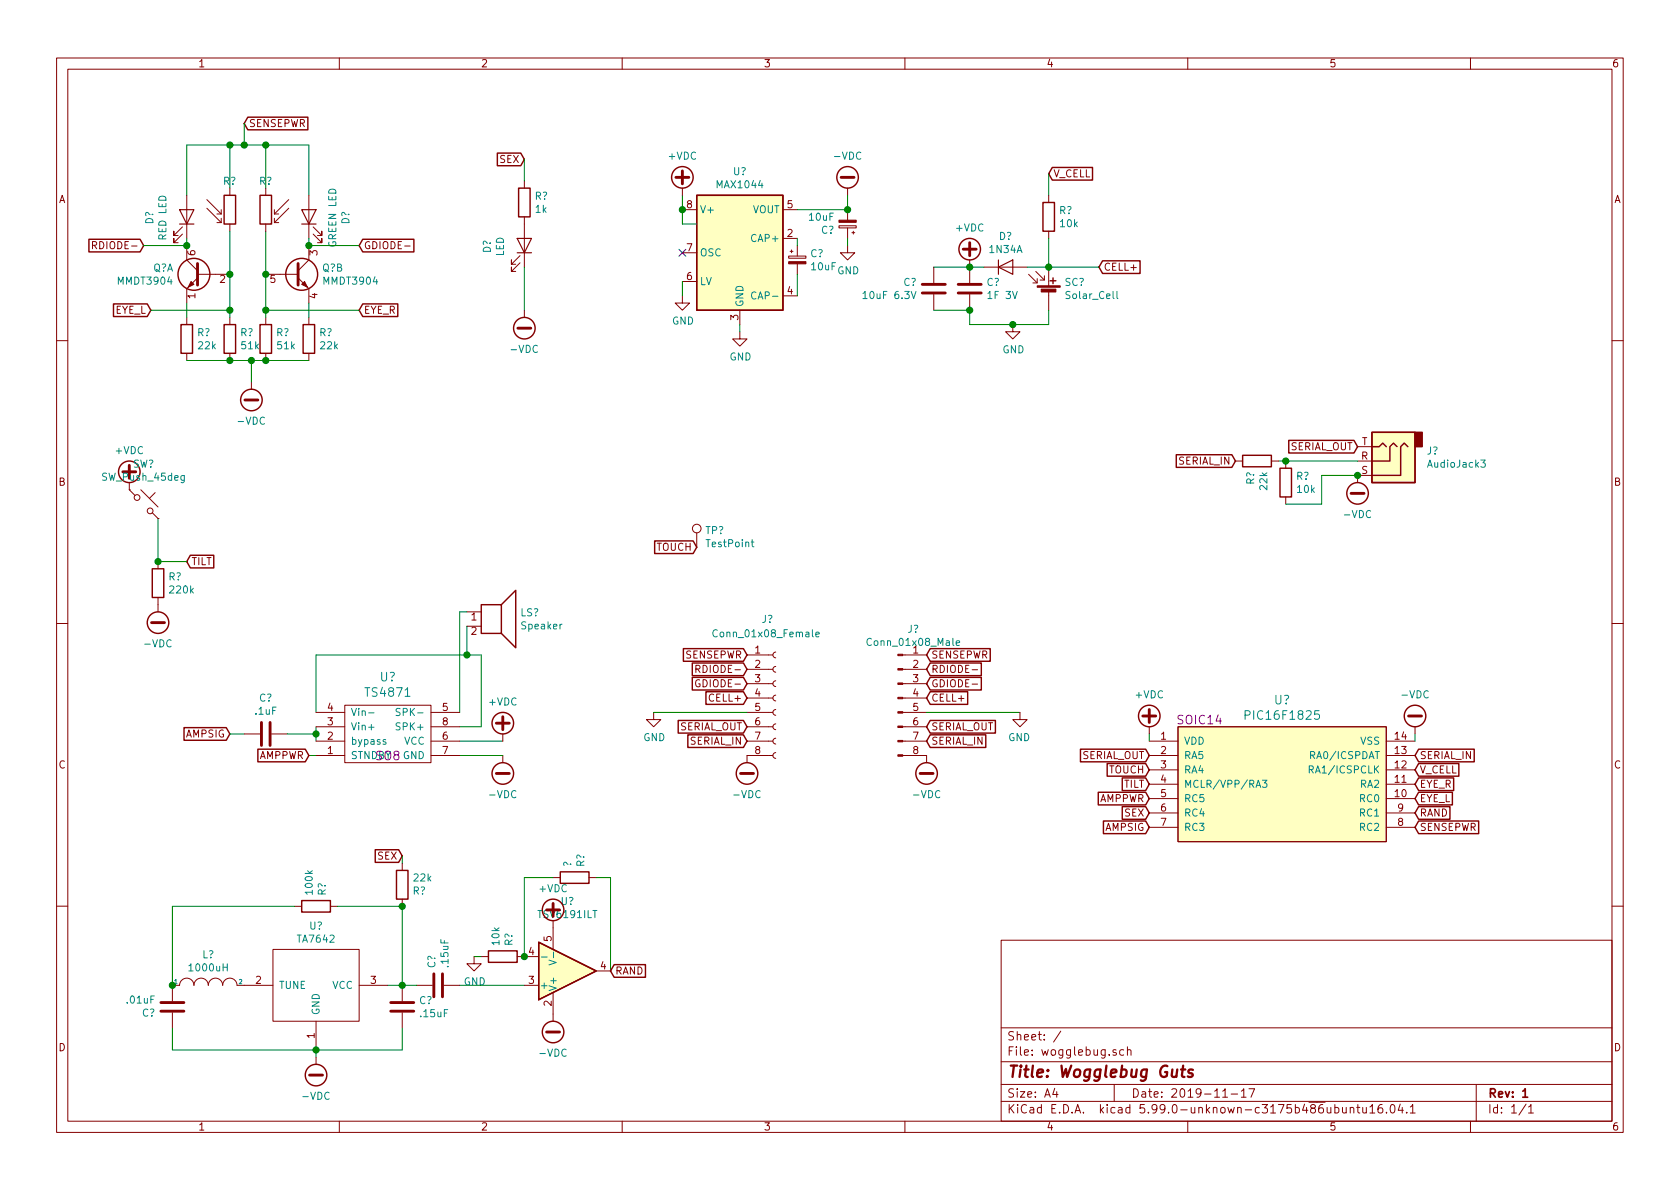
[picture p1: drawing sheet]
<svg xmlns="http://www.w3.org/2000/svg" width="297mm" height="210mm" viewBox="0 0 297 210" stroke-linecap="round" stroke-linejoin="round" font-family="sans-serif">
<g fill="none" stroke="#840000" stroke-width=".18">
<path d="M10 10.3h277v189.9h-277zM12 12.2h273v186.1h-273zM60 10.3v1.9M110 10.3v1.9M160 10.3v1.9M210 10.3v1.9M260 10.3v1.9M33 34.5v7.7M36.6 36.8l2.5 2.6M36.6 35.3l2.5 2.5M38.4 39.4h.7M38.4 37.8h.7"/>
<path d="M39.1 37.1v.7M39.1 38.6v.8M40.6 33.3v1.2M40.6 39.6v1.3M47 33.3v1.2M47 39.6v1.3M48.5 39.4h.8M48.5 37.8h.8M48.5 37.1v.7M48.5 38.6v.8M51.1 36.8l-2.6 2.6M51.1 35.3l-2.6 2.5"/>
<path d="M54.6 34.5v7.7M92.7 32v1.3M92.7 38.3v8.9M120.6 37.1h2.6M120.6 33.3v1.2M138.4 37.1h2.6M148.3 39.9h3.1v.4h-3.1zM149.9 33.3v1.2M149.9 37.1v1.8M185.4 34.5v1.3M16.4 43.4l.6-.1 .1-.2-.1-.3-.2-.1h-.4v1.3M16.7 43.4l.4 .6"/>
<path d="M32.3 41.4l-1.6 1.5v-.7v.7h.8M32.3 40.1l-1.6 1.6v-.8v.8h.8M33 43.4v2.6l1.9 1.9M33 56.1v1.3M34.9 49.1l-1.9 1.9v2.6M34.9 48.5h5.7M40.6 56.1v1.3M47 48.5h5.7M47 56.1v1.3M52.7 49.1l1.9 1.9v2.6M54.6 43.4v2.6l-1.9 1.9M54.6 56.1v1.3"/>
<path d="M55.4 41.4l1.5 1.5v-.7v.7h-.8M55.4 40.1l1.5 1.6v-.8v.8h-.8M71.6 43.5h.9M91.9 46.5l-1.5 1.5v-.8v.8h.8M91.9 45.2l-1.5 1.5v-.7v.7h.8M92.7 54.9v1.2M120.6 52.3v1.3h1.3l-1.3 1.3-1.2-1.3h1.2M120.6 49.8h2.6M120.6 44.7h2.6M130.8 58.7v1.2h1.3l-1.3 1.3-1.3-1.3h1.3M130.8 54.9v2.5M138.4 42.2h2.6"/>
<path d="M138.4 52.3h2.6M139.4 45.3h3.1v.4h-3.1zM139.7 44.4h.5M140 44.2v.5M141 43.4v1.9M141 46.7v1.8M149.9 43.4v1.3h1.2l-1.2 1.3-1.3-1.3h1.3M149.9 40.3v1.9M150.6 41.1h.5M150.9 40.9v.5M165.1 47.2v2.8M165.1 52.1v2.8"/>
<path d="M171.4 46v4M171.4 52.1v2.8M174 47.2h7.6M179.1 57.4v1.3h1.2l-1.2 1.2-1.3-1.2h1.3M181.9 48.5l1.5 1.5M183.1 48l1.6 1.5M183.4 49.3v.7h-.8M184.7 48.8v.7h-.8M185.4 40.9v1.3M185.4 47.2v3.3M185.4 51.6v3.3M10 60.2h2"/>
<path d="M33 62.5v1.2M40.6 62.5v1.2M44.4 67.6v1.2M47 62.5v1.2M54.6 62.5v1.2M240 79h2.6M285 60.2h2M22.9 86.6l1 1M22.9 86.6h.1M22.9 85.3v1.3M24.9 86.6l3 3.1M26.9 90.7l1 1"/>
<path d="M27.4 87.1l-1 1M27.9 91.7h.1M27.9 99.3v1.3M123.2 94.2v2.6M218.4 81.5h1.3M224.8 81.5h1.3M227.3 81.5v1.3M227.3 87.9v1.2M240 81.5h2.6M242.6 84.1h-2.6v1.2M10 110.3h2M27.9 105.7v2.5"/>
<path d="M82.5 108.2h2.6M82.5 110.7h2.6M123 118.3h.6l.2-.2-.1-.3-.2-.2h-.5v1.3M123.3 118.3l.5 .6M132.1 118.4h4.6M132.1 115.8h4.6M137.2 117.9l-.3 .1-.2 .3 .1 .4 .4 .2M137.2 115.3l-.3 .1-.2 .3 .1 .4 .4 .2M159.6 118.4h4.2M159.6 115.8h4.2M171.9 118.4h.9M285 110.3h2"/>
<path d="M43.2 129.8h2.8M48 129.8h2.8M55.9 131.1h5.1M55.9 133.6h5.1M55.9 128.5h5.1M55.9 126h5.1M61 124.7h15.2v10.2h-15.2zM76.2 131.1h5.1M76.2 133.6h5.1M76.2 128.5h5.1M76.2 126h5.1M88.9 129.8v1.3"/>
<path d="M88.9 133.6v1.3M115.6 126v1.2h1.2l-1.2 1.3-1.3-1.3h1.3M123.7 120.3a.59 .59 0 0 0-.7 .5 .59 .59 0 0 0 .7 .6l.1-.5h-.3M132.1 131.1h4.6M132.1 128.5h4.6M132.1 126h4.6M132.1 123.4h4.6M132.1 120.9h4.6M136.7 133.6h-4.6v1.3M137.2 133.1l-.3 .1-.2 .3 .1 .4 .4 .2M137.2 130.6l-.3 .1-.2 .3 .1 .4 .4 .2M137.2 128l-.3 .1-.2 .3 .1 .4 .4 .2"/>
<path d="M137.2 125.5l-.3 .1-.2 .3 .1 .4 .4 .2M137.2 122.9l-.3 .1-.2 .4 .1 .3 .4 .2M137.2 120.4l-.3 .1-.2 .3 .1 .4 .4 .2M159.6 131.1h4.2M159.6 133.6h4.2v1.3M159.6 128.5h4.2M159.6 126h4.2M159.6 123.4h4.2M159.6 120.9h4.2M171.9 121h.9M180.3 126v1.2h-1.2l1.2 1.3 1.3-1.3h-1.3M203.2 131.1h5.1"/>
<path d="M203.2 133.6h5.1M203.2 136.1h5.1M203.2 138.7h5.1M203.2 128.5v1.3M208.3 128.5h36.8v20.3h-36.8zM245.1 131.1h5.1M245.1 133.6h5.1M245.1 136.1h5.1M245.1 138.7h5.1M250.2 128.5v1.3M71.1 152.6v1.3M71.1 159v1.3"/>
<path d="M97.8 155.2h1.3M104.1 155.2h1.3M203.2 141.2h5.1M203.2 143.8h5.1M203.2 146.3h5.1M245.1 141.2h5.1M245.1 143.8h5.1M245.1 146.3h5.1M10 160.2h2M30.5 179.1v2.8M48.3 167.9h15.2v12.7h-15.2zM48.3 174.2h-6.4a1.27 1.27 0 0 0-1.3-1.2 1.27 1.27 0 0 0-1.2 1.2 1.27 1.27 0 0 0-1.3-1.2 1.27 1.27 0 0 0-1.3 1.2 1.27 1.27 0 0 0-1.2-1.2 1.27 1.27 0 0 0-1.3 1.2 1.27 1.27 0 0 0-1.3-1.2 1.27 1.27 0 0 0-1.3 1.2h-1.2v2.8"/>
<path d="M52.1 160.3h1.2M58.4 160.3h1.3M63.5 174.2h5.1M71.1 174.2v2.8M71.1 179.1v2.8M73.7 174.2h2.8M78.5 174.2h2.8M83.8 169.2v1.2h1.3l-1.3 1.3-1.3-1.3h1.3M85.1 169.2h1.3M91.4 169.2h3.8M92.7 174.2h2.5M97.8 162.8v5.1"/>
<path d="M97.8 175.5v5.1M105.4 171.7h2.5M177 166.3h108v32h-108zM285 160.2h2M55.9 180.6v5.1M55.9 186.9v1.3M60 198.3v1.9M110 198.3v1.9M160 198.3v1.9M177 194.8h108M177 191.8h108M177 187.8h108"/>
<path d="M177 181.8h108M186.5 192.5l-.4 1h1M186.8 193v1M187.6 182.3l-1.3 2M197 191.8v3M197.3 185.7l-.3-.1-.2 .2v.2l.5 .2v.3h-.5M198.7 185.7l-.4-.1-.3 .3v.6l.3 .1 .4-.1M199.3 185.7l.2-.1 .4 .1 .1 .9M199.3 185.1v1.5M210 198.3v1.9M216.2 194h.8M217.7 193.5h1.1"/>
<path d="M219.5 193l.4-.5v1.5M219.5 194h.8M220.8 192.5h1l-.6 1.5M236 195.9l.4-.1 .3 .3v.6l-.3 .1-.4-.1M237.4 195.8v.8a.39 .39 0 0 0 .6 .1M238 195.8v1M238.7 196l.1-.1a.37 .37 0 0 1 .6 .1v.8M238.7 195.8v1M239.9 195.8h.5M240.1 195.3v1.3l.3 .2M240.9 195.8l.1 .9 .4 .1 .2-.1M241.6 195.8v1"/>
<path d="M242.2 195.8l.4-.5v1.5M242.2 196.8h.9M244.4 195.3a.62 .62 0 0 0-.8 .7l.1 .7 .2 .1 .5-.1 .1-.5-.1-.2-.5-.1-.3 .3M245.1 196.7v.1M245.9 195.5l.4-.2a.94 .94 0 0 1 0 1.5 .82 .82 0 0 1-.4-1.3zM247.6 195.2l-.4 1.1h.9M247.9 195.8v1M248.7 196.7v.1M249.4 195.8l.4-.5v1.5M249.4 196.8h.8M260 198.3v1.9M261 191.8v6.5"/>
<path d="M269.8 195.2l-1.2 2M270.3 195.8l.4-.5v1.5M270.3 196.8h.8"/>
<circle cx="24.2" cy="88" r=".51"/>
<circle cx="26.5" cy="90.3" r=".51"/>
<circle cx="123.2" cy="93.5" r=".76"/>
</g>
<path d="M269.2 193l.5-.5v1.5M269.2 194h.9" fill="none" stroke="#840000" stroke-width=".3"/>
<path d="M208.8 189.1h.8M209.2 188.4l-.2 1.8v.1l.4 .1M210.9 189.2a.51 .51 0 0 0-.8 .3l.3 .3 .4 .1 .1 .3-.3 .2-.6-.1" fill="none" stroke="#840000" stroke-width=".41"/>
<g fill="#840000" stroke="#840000" stroke-width=".18">
<path d="M183.4 50.5h4.1v.3h-4.1z"/>
<path d="M184.1 51.1h2.6v.5h-2.6z"/>
<path d="M33.8 49.8l.5 .5-1 .5z"/>
<path d="M53.8 49.8l.6 1-1.1-.5z"/>
<path d="M139.4 46.3h3.1v.4h-3.1z"/>
<path d="M148.3 38.9h3.1v.4h-3.1z"/>
<path d="M158.7 133.5h.9v.2h-.9z"/>
<path d="M158.7 130.9h.9v.3h-.9z"/>
<path d="M158.7 128.4h.9v.2h-.9z"/>
<path d="M158.7 125.9h.9v.2h-.9z"/>
<path d="M158.7 123.3h.9v.3h-.9z"/>
<path d="M158.7 120.8h.9v.2h-.9z"/>
<path d="M158.7 118.2h.9v.3h-.9z"/>
<path d="M158.7 115.7h.9v.2h-.9z"/>
</g>
<g fill="none" stroke="#840000" stroke-width=".25">
<path d="M39.6 34.5h2.1v5.1h-2.1zM43.8 20.7h10.6v2.3h-10.6l-.6-1.2zM46 34.5h2v5.1h-2zM87.9 27.1h4.2l.6 1.1-.6 1.1h-4.2zM91.7 33.3h2v5h-2zM123.2 34.5h15.2v20.4h-15.2zM184.4 35.8h2v5.1h-2zM186.1 29.6h7.1v2.2h-7.1l-.7-1.1zM15.7 42.3h9.1l.6 1.1-.6 1.1h-9.1zM20.1 53.7h5.9l.7 1.2-.7 1.1h-5.9zM32 57.4h2v5.1h-2zM39.6 57.4h2.1v5.1h-2.1z"/>
<path d="M46 57.4h2v5.1h-2zM53.6 57.4h2v5.1h-2zM64.1 53.7h6.2v2.3h-6.2l-.6-1.1zM64.1 42.3h9.1v2.2h-9.1l-.6-1.1zM185.7 49.7h1M186.2 49.1v1.1M194.9 46.1h6.7v2.3h-6.7l-.6-1.2zM227.9 77.9h11.5l.6 1.1-.6 1.1h-11.5zM242.6 76.4h7.6v8.9h-7.6zM242.6 79h1.2l.7-.6 .6 .6M247 79l-.6-.6-.7 .6v2.5h-3.1M248.9 79l-.6-.6-.7 .6v5.1h-5"/>
<path d="M33.7 98.2h4.1v2.2h-4.1l-.7-1.1zM115.7 95.7h6.9l.6 1.1-.6 1.1h-6.9zM208 80.4h9.8l.6 1.1-.6 1.1h-9.8zM219.7 80.5h5.1v2h-5.1zM226.3 82.8h2v5.1h-2zM26.9 100.6h2.1v5.1h-2.1zM85.1 106.9h3.5v5.1h-3.5zM88.6 106.9l2.6-2.5v10.1l-2.6-2.5M120.8 114.7h10.6l.7 1.1-.7 1.1h-10.6zM122.4 117.2h9l.7 1.2-.7 1.1h-9zM122.4 119.8h9l.7 1.1-.7 1.1h-9zM164.5 117.2h9v2.3h-9l-.7-1.1z"/>
<path d="M164.5 114.7h10.6v2.2h-10.6l-.7-1.1zM164.5 119.8h9v2.2h-9l-.7-1.1zM32.5 128.7h7.5l.6 1.1-.6 1.1h-7.5zM45.6 132.5h8.4l.6 1.1-.6 1.1h-8.4zM119.9 127.4h11.5l.7 1.1-.7 1.1h-11.5zM121.6 129.9h9.8l.7 1.2-.7 1.1h-9.8zM124.8 122.3h6.6l.7 1.1-.7 1.2h-6.6zM164.5 122.3h6.6v2.3h-6.6l-.7-1.2zM164.5 127.4h11.5v2.2h-11.5l-.7-1.1zM164.5 129.9h9.8v2.3h-9.8l-.7-1.1zM191 132.5h11.6l.6 1.1-.6 1.1h-11.6zM195.8 135h6.8l.6 1.1-.6 1.2h-6.8z"/>
<path d="M198.4 137.6h4.2l.6 1.1-.6 1.1h-4.2zM250.8 137.6h6.2v2.2h-6.2l-.6-1.1zM250.8 135h7.1v2.3h-7.1l-.6-1.2zM250.8 132.5h9.9v2.2h-9.9l-.6-1.1zM53.3 159.3h5.1v2h-5.1zM66.3 150.3h4.2l.6 1.1-.6 1.1h-4.2zM70.1 153.9h2v5.1h-2zM99.1 154.2h5v2h-5zM194.2 140.1h8.4l.6 1.1-.6 1.1h-8.4zM195.1 145.2h7.5l.6 1.1-.6 1.1h-7.5zM198.4 142.6h4.2l.6 1.2-.6 1.1h-4.2zM250.8 140.1h6v2.2h-6l-.6-1.1z"/>
<path d="M250.8 142.6h5.6v2.3h-5.6l-.6-1.1zM250.8 145.2h10.6v2.2h-10.6l-.6-1.1zM86.4 168.1h5v2.1h-5zM95.2 166.6l10.2 5.1-10.2 5.1zM108.6 170.6h5.5v2.2h-5.5l-.7-1.1z"/>
<circle cx="120.6" cy="31.4" r="1.9"/>
<circle cx="149.9" cy="31.4" r="1.9"/>
<circle cx="34.3" cy="48.5" r="2.82"/>
<circle cx="53.3" cy="48.5" r="2.82"/>
<circle cx="92.7" cy="58" r="1.9"/>
<circle cx="171.4" cy="44.1" r="1.9"/>
<circle cx="44.4" cy="70.7" r="1.9"/>
<circle cx="22.9" cy="83.4" r="1.9"/>
<circle cx="240" cy="87.2" r="1.9"/>
<circle cx="27.9" cy="110.1" r="1.9"/>
<circle cx="88.9" cy="136.8" r="1.9"/>
<circle cx="88.9" cy="127.9" r="1.9"/>
<circle cx="132.1" cy="136.8" r="1.9"/>
<circle cx="163.8" cy="136.8" r="1.9"/>
<circle cx="203.2" cy="126.6" r="1.9"/>
<circle cx="250.2" cy="126.6" r="1.9"/>
<circle cx="97.8" cy="160.9" r="1.9"/>
<circle cx="55.9" cy="190.1" r="1.9"/>
<circle cx="97.8" cy="182.5" r="1.9"/>
</g>
<g fill="none" stroke="#008484" stroke-width=".18">
<path d="M133.7 51.7a.6 .6 0 0 0-.9 .5 .6 .6 0 0 0 .6 .7l.3-.1M152.6 51.9l.4-.4v1.3M152.6 52.8h.7M161.1 51.5l.4 1.3 .5-1.3M197.5 51.5v1.1l.2 .2M32.6 84.1v1l-.3 .3-.3-.1M32.6 84.1h-.4l-.2 .2 .1 .6h.5M132.8 95.9h.5M133 95.4v1.1l.3 .2M261.8 81.4h.8l-.4 .4 .4 .2-.1 .6h-.5l-.2-.1M126.8 111.5a.6 .6 0 0 0-.8 .4 .6 .6 0 0 0 .6 .7l.2-.1M144.2 112.2l.7-.1-.1-.3h-.4l-.2 .2 .1 .6h.5"/>
<path d="M169.1 113.7l.6-.1-.1-.2-.4-.1-.1 .2v.6h.5M65.2 128.6h.9M65.2 126.1h.9M68.2 130.8h-.3l-.2 .2 .1 .1 .4 .2v.3h-.5M70.7 125.3h-.4l-.2 .1v.4l.6 .3v.2l-.2 .2h-.5M220.1 126.5l.8-.1 .1-.2v-.4l-.3-.1h-.6v1.5M222.1 139.2l.4-1.2 .4 1.2M223.2 138h.8l-.4 .4 .3 .2 .1 .4-.3 .2-.5-.1M231.5 136.1l.7-.1v-.4l-.2-.2h-.5v1.3M231.7 133.5h.6l.2-.2-.1-.3-.2-.1h-.5v1.3M231.8 136.1l.4 .6M95.7 169.2h1"/>
<path d="M97.1 169.8l1.2 .4-1.2 .4M97.9 168.4v1"/>
</g>
<path d="M31.7 37.1h2.6l-1.3 2.5zM31.7 39.6h2.6M53.3 37.1h2.6l-1.3 2.5zM53.3 39.6h2.6M91.4 42.2h2.6l-1.3 2.5zM91.4 44.7h2.6M176.5 47.2l2.6-1.2v2.5zM176.5 46v2.5" fill="none" stroke="#840000" stroke-width=".2"/>
<g fill="none" stroke="#840000" stroke-width=".51">
<path d="M119.5 31.4h2.3M120.6 30.2v2.3M148.7 31.4h2.3M34.9 46.6v3.8M52.7 46.6v3.8M91.6 58h2.3M163.1 51.8h4M163.1 50.3h4M169.4 51.8h4.1M169.4 50.3h4.1M170.3 44.1h2.3M171.4 42.9v2.3"/>
<path d="M43.3 70.7h2.3M22.9 82.3v2.3M238.9 87.2h2.3M26.8 110.1h2.3M46.2 127.8v4M47.8 127.8v4M87.8 127.9h2.2M87.8 136.8h2.2M88.9 126.7v2.3M130.9 136.8h2.3M162.7 136.8h2.3M202.1 126.6h2.2"/>
<path d="M203.2 125.5v2.3M249 126.6h2.3M97.8 159.8v2.2M28.4 177.3h4.1M28.4 178.8h4.1M69.1 177.3h4.1M69.1 178.8h4.1M76.7 172.2v4.1M78.2 172.2v4.1M54.7 190.1h2.3M96.6 182.5h2.3"/>
</g>
<g fill="#ffffc2" stroke="#ffffc2" stroke-width=".18">
<path d="M208.3 128.5h36.8v20.3h-36.8z"/>
<path d="M123.2 34.5h15.2v20.4h-15.2z"/>
<path d="M95.2 166.6l10.2 5.1-10.2 5.1z"/>
<path d="M242.6 76.4h7.6v8.9h-7.6z"/>
</g>
<g fill="none" stroke="#008400" stroke-width=".18">
<path d="M33 34.5v-8.9h21.6v8.9M40.6 25.6v7.7M43.2 21.8v3.8M47 25.6v7.7M92.7 28.2v3.8M120.6 34.5v5.1h2.6M149.9 34.5v2.6h-8.9M185.4 30.7v3.8M26.7 54.9h13.9M33 42.2v1.2h-7.6M33 53.6v2.5M40.6 40.9v15.2"/>
<path d="M47 40.9v15.2M47 54.9h16.5M54.6 42.2v1.2h8.9M54.6 53.6v2.5M92.7 47.2v7.7M120.6 49.8v2.5M130.8 57.4v1.3M141 42.2v1.2M141 48.5v3.8M149.9 42.2v1.2M165.1 54.9h6.3v2.5h14v-2.5M165.1 47.2h8.9"/>
<path d="M181.6 47.2h12.7M185.4 42.2v5M33 63.7h21.6M44.4 63.7v3.9M27.9 91.7v7.6h5.1M226.1 81.5h13.9M240 84.1h-6.3v5h-6.4M82.5 110.7v5.1M82.5 108.2h-1.2v17.8M40.6 129.8h2.6M50.8 129.8h5.1M54.6 133.6h1.3"/>
<path d="M55.9 126v-10.2h29.2v12.7h-3.8M55.9 128.5v2.6M81.3 131.1h7.6M81.3 133.6h7.6M115.6 126h16.5M163.8 126h16.5M203.2 129.8v1.3M250.2 129.8v1.3M71.1 151.4v1.2M97.8 155.2h-5.1v14M105.4 155.2h2.5v16.5M52.1 160.3h-21.6v13.9"/>
<path d="M59.7 160.3h11.4v13.9M68.6 174.2h5.1M81.3 174.2h11.4M83.8 169.2h1.3M30.5 181.9v3.8h40.6v-3.8M55.9 185.7v1.2"/>
</g>
<path d="M120 44.1l1.3 1.2M121.3 44.1l-1.3 1.2" fill="none" stroke="#000084" stroke-width=".18"/>
<path d="M250.2 76.4h1.3v2.6h-1.3z" fill="#840000" stroke="#840000" stroke-width=".25"/>
<g fill="#008400" stroke="#008400" stroke-width=".25">
<circle cx="40.6" cy="48.5" r=".51"/>
<circle cx="47" cy="48.5" r=".51"/>
<circle cx="40.6" cy="63.7" r=".51"/>
<circle cx="47" cy="63.7" r=".51"/>
<circle cx="44.5" cy="63.7" r=".51"/>
<circle cx="43.2" cy="25.6" r=".51"/>
<circle cx="40.6" cy="54.9" r=".51"/>
<circle cx="47" cy="54.9" r=".51"/>
<circle cx="149.9" cy="37.1" r=".51"/>
<circle cx="120.7" cy="37.1" r=".51"/>
<circle cx="171.5" cy="47.2" r=".51"/>
<circle cx="179.1" cy="57.4" r=".51"/>
<circle cx="185.4" cy="47.2" r=".51"/>
<circle cx="82.6" cy="115.8" r=".51"/>
<circle cx="55.9" cy="129.8" r=".51"/>
<circle cx="171.5" cy="54.9" r=".51"/>
<circle cx="92.7" cy="169.2" r=".51"/>
<circle cx="71.1" cy="174.2" r=".51"/>
<circle cx="71.1" cy="160.3" r=".51"/>
<circle cx="30.5" cy="174.2" r=".51"/>
<circle cx="55.9" cy="185.7" r=".51"/>
<circle cx="40.6" cy="25.6" r=".51"/>
<circle cx="47" cy="25.6" r=".51"/>
<circle cx="227.3" cy="81.5" r=".51"/>
<circle cx="240" cy="84.1" r=".51"/>
<circle cx="33" cy="43.4" r=".51"/>
<circle cx="54.6" cy="43.4" r=".51"/>
<circle cx="27.9" cy="99.3" r=".51"/>
</g>
<text font-size="2.8" fill="#840000" x="178" y="190.5">Title: Wogglebug Guts</text>
<g font-size="2.1" fill="#008484">
<text x="64.9" y="123.2">TS4871</text>
<text x="67.2" y="120.5">U?</text>
<text x="225.3" y="124.6">U?</text>
<text x="220.8" y="127.3">PIC16F1825</text>
</g>
<g font-size="2.1" fill="#840084">
<text x="208.3" y="128.1">SOIC14</text>
<text x="66.5" y="134.4">SO8</text>
</g>
<g font-size="2.1" fill="#840000">
<text x="178" y="184">Sheet: /</text>
<text x="178" y="186.7">File: wogglebug.sch</text>
<text x="178" y="196.9">KiCad E.D.A. kicad 5.99.0-unknown-c3175b486ubuntu16.04.1</text>
<text x="178" y="194.1">Size: A4</text>
<text x="200" y="194.1">Date: 2019-11-17</text>
<text x="263" y="194.1">Rev: 1</text>
<text x="263" y="196.9">Id: 1/1</text>
</g>
<g font-size="1.8" fill="#840000">
<text x="35" y="11.9">1</text>
<text x="85" y="11.9">2</text>
<text x="135" y="11.9">3</text>
<text x="185" y="11.9">4</text>
<text x="235" y="11.9">5</text>
<text x="285" y="11.9">6</text>
<text x="44" y="22.5">SENSEPWR</text>
<text x="88.4" y="28.8">SEX</text>
<text x="10.4" y="35.9">A</text>
<text x="186.2" y="31.4">V_CELL</text>
<text x="285.4" y="35.9">A</text>
<text x="121.4" y="36.8">8</text>
<text x="139.2" y="41.9">2</text>
<text x="139.2" y="36.8">5</text>
<text x="17.1" y="44.1">RDIODE-</text>
<text x="34.5" y="45.2" transform="rotate(-90 34.5 45.2)">6</text>
<text x="56.1" y="45.2" transform="rotate(-90 56.1 45.2)">3</text>
<text x="64.3" y="44.1">GDIODE-</text>
<text x="121.4" y="44.4">7</text>
<text x="195.1" y="47.9">CELL+</text>
<text x="34.5" y="52.8" transform="rotate(-90 34.5 52.8)">1</text>
<text x="38.9" y="50">2</text>
<text x="47.8" y="50">5</text>
<text x="56.1" y="52.8" transform="rotate(-90 56.1 52.8)">4</text>
<text x="121.4" y="49.5">6</text>
<text x="139.2" y="52.1">4</text>
<text x="20.3" y="55.5">EYE_L</text>
<text x="64.3" y="55.5">EYE_R</text>
<text x="130.6" y="56.6" transform="rotate(-90 130.6 56.6)">3</text>
<text x="208.4" y="82.2">SERIAL_IN</text>
<text x="228" y="79.6">SERIAL_OUT</text>
<text x="240.7" y="81.3">R</text>
<text x="240.7" y="83.8">S</text>
<text x="240.8" y="78.7">T</text>
<text x="10.4" y="85.9">B</text>
<text x="285.4" y="85.9">B</text>
<text x="33.8" y="99.9">TILT</text>
<text x="116.1" y="97.4">TOUCH</text>
<text x="83.3" y="109.7">1</text>
<text x="83.3" y="112.3">2</text>
<text x="121.2" y="116.5">SENSEPWR</text>
<text x="123.8" y="119">RDIODE-</text>
<text x="133.5" y="115.6">1</text>
<text x="133.5" y="118.1">2</text>
<text x="161.4" y="115.6">1</text>
<text x="161.4" y="118.1">2</text>
<text x="164.6" y="119">RDIODE-</text>
<text x="164.6" y="116.5">SENSEPWR</text>
<text x="57.9" y="125.7">4</text>
<text x="78.3" y="125.7">5</text>
<text x="123.7" y="121.5">GDIODE-</text>
<text x="125.7" y="124.1">CELL+</text>
<text x="133.5" y="120.6">3</text>
<text x="133.5" y="123.2">4</text>
<text x="133.5" y="125.7">5</text>
<text x="161.4" y="120.6">3</text>
<text x="161.4" y="123.2">4</text>
<text x="161.4" y="125.7">5</text>
<text x="164.6" y="121.5">GDIODE-</text>
<text x="164.6" y="124.1">CELL+</text>
<text x="32.9" y="130.4">AMPSIG</text>
<text x="57.9" y="130.8">2</text>
<text x="57.9" y="128.3">3</text>
<text x="78.3" y="130.8">6</text>
<text x="78.3" y="128.3">8</text>
<text x="120.1" y="129.2">SERIAL_OUT</text>
<text x="122" y="131.7">SERIAL_IN</text>
<text x="133.5" y="128.3">6</text>
<text x="133.5" y="130.8">7</text>
<text x="161.4" y="128.3">6</text>
<text x="161.4" y="130.8">7</text>
<text x="164.6" y="129.2">SERIAL_OUT</text>
<text x="164.6" y="131.7">SERIAL_IN</text>
<text x="205.3" y="130.8">1</text>
<text x="246.7" y="130.8">14</text>
<text x="10.4" y="135.9">C</text>
<text x="45.8" y="134.2">AMPPWR</text>
<text x="57.9" y="133.3">1</text>
<text x="78.3" y="133.3">7</text>
<text x="133.5" y="133.3">8</text>
<text x="161.4" y="133.3">8</text>
<text x="191.2" y="134.2">SERIAL_OUT</text>
<text x="196.1" y="136.8">TOUCH</text>
<text x="205.3" y="133.3">2</text>
<text x="205.3" y="135.9">3</text>
<text x="246.7" y="135.9">12</text>
<text x="246.7" y="133.3">13</text>
<text x="251" y="136.8">V_CELL</text>
<text x="251" y="134.2">SERIAL_IN</text>
<text x="285.4" y="135.9">C</text>
<text x="194.4" y="141.9">AMPPWR</text>
<text x="198.7" y="139.3">TILT</text>
<text x="205.3" y="138.4">4</text>
<text x="205.3" y="141">5</text>
<text x="205.3" y="143.5">6</text>
<text x="246.7" y="141">10</text>
<text x="246.7" y="138.4">11</text>
<text x="247.2" y="143.5">9</text>
<text x="251" y="139.3">EYE_R</text>
<text x="251" y="141.9">EYE_L</text>
<text x="195.4" y="146.9">AMPSIG</text>
<text x="198.9" y="144.4">SEX</text>
<text x="205.3" y="146">7</text>
<text x="247.2" y="146">8</text>
<text x="251" y="144.4">RAND</text>
<text x="251" y="146.9">SENSEPWR</text>
<text x="66.8" y="152">SEX</text>
<text x="95.3" y="162.4">TSV6191ILT</text>
<text x="97.5" y="166.5" transform="rotate(-90 97.5 166.5)">5</text>
<text x="45.2" y="174">2</text>
<text x="65.6" y="174">3</text>
<text x="93.5" y="174">3</text>
<text x="93.5" y="168.9">4</text>
<text x="106.2" y="171.4">4</text>
<text x="108.7" y="172.3">RAND</text>
<text x="97.5" y="177.9" transform="rotate(-90 97.5 177.9)">2</text>
<text x="10.4" y="185.9">D</text>
<text x="55.6" y="183.6" transform="rotate(-90 55.6 183.6)">1</text>
<text x="285.4" y="185.9">D</text>
<text x="35" y="199.9">1</text>
<text x="85" y="199.9">2</text>
<text x="135" y="199.9">3</text>
<text x="185" y="199.9">4</text>
<text x="235" y="199.9">5</text>
<text x="285" y="199.9">6</text>
</g>
<g font-size="1.8" fill="#008484">
<text x="118.3" y="28.2">+VDC</text>
<text x="147.7" y="28.2">-VDC</text>
<text x="39.4" y="32.7">R?</text>
<text x="45.8" y="32.7">R?</text>
<text x="94.6" y="35.3">R?</text>
<text x="126.9" y="33.3">MAX1044</text>
<text x="129.6" y="31">U?</text>
<text x="27.1" y="39.7" transform="rotate(-90 27.1 39.7)">D?</text>
<text x="61.8" y="39.7" transform="rotate(-90 61.8 39.7)">D?</text>
<text x="94.7" y="37.6">1k</text>
<text x="123.7" y="37.7">V+</text>
<text x="133" y="37.7">VOUT</text>
<text x="143.2" y="39">10uF</text>
<text x="145.2" y="41.3">C?</text>
<text x="169.1" y="40.9">+VDC</text>
<text x="187.3" y="37.9">R?</text>
<text x="187.5" y="40.2">10k</text>
<text x="29.4" y="42.4" transform="rotate(-90 29.4 42.4)">RED LED</text>
<text x="59.5" y="43.7" transform="rotate(-90 59.5 43.7)">GREEN LED</text>
<text x="86.8" y="44.7" transform="rotate(-90 86.8 44.7)">D?</text>
<text x="89.1" y="45.4" transform="rotate(-90 89.1 45.4)">LED</text>
<text x="123.7" y="45.3">OSC</text>
<text x="133.1" y="42.8">CAP+</text>
<text x="143.3" y="45.5">C?</text>
<text x="143.5" y="47.8">10uF</text>
<text x="175.1" y="44.7">1N34A</text>
<text x="176.6" y="42.4">D?</text>
<text x="21" y="50.3">MMDT3904</text>
<text x="27" y="48">Q?A</text>
<text x="57" y="48">Q?B</text>
<text x="57.4" y="50.3">MMDT3904</text>
<text x="123.7" y="50.4">LV</text>
<text x="133.6" y="53">CAP-</text>
<text x="148" y="48.5">GND</text>
<text x="153.1" y="52.9">10uF 6.3V</text>
<text x="159.7" y="50.6">C?</text>
<text x="174.4" y="50.6">C?</text>
<text x="174.9" y="52.9">1F 3V</text>
<text x="188.3" y="50.6">SC?</text>
<text x="188.7" y="52.9">Solar_Cell</text>
<text x="34.9" y="59.5">R?</text>
<text x="42.5" y="59.5">R?</text>
<text x="48.8" y="59.5">R?</text>
<text x="56.5" y="59.5">R?</text>
<text x="118.8" y="57.4">GND</text>
<text x="131.4" y="54.4" transform="rotate(-90 131.4 54.4)">GND</text>
<text x="35.1" y="61.8">22k</text>
<text x="42.7" y="61.8">51k</text>
<text x="49.1" y="61.8">51k</text>
<text x="56.7" y="61.8">22k</text>
<text x="90.5" y="62.4">-VDC</text>
<text x="129" y="63.7">GND</text>
<text x="177.2" y="62.5">GND</text>
<text x="42.3" y="75.1">-VDC</text>
<text x="20.5" y="80.3">+VDC</text>
<text x="23.4" y="82.7">SW?</text>
<text x="252.3" y="80.4">J?</text>
<text x="252.6" y="82.7">AudioJack3</text>
<text x="18.3" y="85">SW_Push_45deg</text>
<text x="221.8" y="85.7" transform="rotate(-90 221.8 85.7)">R?</text>
<text x="224.1" y="86.6" transform="rotate(-90 224.1 86.6)">22k</text>
<text x="229.2" y="84.9">R?</text>
<text x="229.4" y="87.2">10k</text>
<text x="124.7" y="94.5">TP?</text>
<text x="237.8" y="91.6">-VDC</text>
<text x="125.1" y="96.8">TestPoint</text>
<text x="29.8" y="102.6">R?</text>
<text x="30.1" y="104.9">220k</text>
<text x="92" y="109">LS?</text>
<text x="92.3" y="111.3">Speaker</text>
<text x="126.7" y="112.7">Conn_01x08_Female</text>
<text x="134.7" y="110.2">J?</text>
<text x="160.5" y="111.9">J?</text>
<text x="25.8" y="114.5">-VDC</text>
<text x="153.8" y="114.2">Conn_01x08_Male</text>
<text x="45.8" y="124.1">C?</text>
<text x="86.5" y="124.8">+VDC</text>
<text x="200.8" y="123.5">+VDC</text>
<text x="248" y="123.5">-VDC</text>
<text x="45.2" y="126.4">.1uF</text>
<text x="62" y="131.7">bypass</text>
<text x="62" y="129.2">Vin+</text>
<text x="62" y="126.6">Vin-</text>
<text x="70.5" y="129.2">SPK+</text>
<text x="71" y="126.6">SPK-</text>
<text x="71.5" y="131.7">VCC</text>
<text x="113.7" y="131.1">GND</text>
<text x="178.3" y="131.1">GND</text>
<text x="209.3" y="131.7">VDD</text>
<text x="240.6" y="131.7">VSS</text>
<text x="62" y="134.2">STNDBY</text>
<text x="71.2" y="134.2">GND</text>
<text x="209.3" y="134.2">RA5</text>
<text x="209.3" y="136.8">RA4</text>
<text x="232.3" y="136.8">RA1/ICSPCLK</text>
<text x="232.3" y="134.2">RA0/ICSPDAT</text>
<text x="86.7" y="141.1">-VDC</text>
<text x="129.9" y="141.1">-VDC</text>
<text x="161.7" y="141.1">-VDC</text>
<text x="209.3" y="139.3">MCLR/VPP/RA3</text>
<text x="209.3" y="141.9">RC5</text>
<text x="240.6" y="141.9">RC0</text>
<text x="240.6" y="139.3">RA2</text>
<text x="209.3" y="144.4">RC4</text>
<text x="209.3" y="146.9">RC3</text>
<text x="240.6" y="146.9">RC2</text>
<text x="240.6" y="144.4">RC1</text>
<text x="73.2" y="155.9">22k</text>
<text x="101" y="153.3" transform="rotate(-90 101 153.3)">?</text>
<text x="103.3" y="153.3" transform="rotate(-90 103.3 153.3)">R?</text>
<text x="55.3" y="158" transform="rotate(-90 55.3 158)">100k</text>
<text x="57.6" y="158.4" transform="rotate(-90 57.6 158.4)">R?</text>
<text x="73" y="158.2">R?</text>
<text x="95.4" y="157.8">+VDC</text>
<text x="99.2" y="160">U?</text>
<text x="52.7" y="166.7">TA7642</text>
<text x="54.7" y="164.4">U?</text>
<text x="88.3" y="167.1" transform="rotate(-90 88.3 167.1)">10k</text>
<text x="90.6" y="167.3" transform="rotate(-90 90.6 167.3)">R?</text>
<text x="33.7" y="171.8">1000uH</text>
<text x="35.8" y="169.5">L?</text>
<text x="77" y="171.2" transform="rotate(-90 77 171.2)">C?</text>
<text x="79.3" y="170.9" transform="rotate(-90 79.3 170.9)">.15uF</text>
<text x="22.5" y="177.5">.01uF</text>
<text x="25.1" y="179.8">C?</text>
<text x="49.3" y="174.9">TUNE</text>
<text x="56.5" y="179.6" transform="rotate(-90 56.5 179.6)">GND</text>
<text x="58.8" y="174.9">VCC</text>
<text x="74.1" y="177.6">C?</text>
<text x="74.4" y="179.9">.15uF</text>
<text x="82" y="174.2">GND</text>
<text x="95.4" y="174.9">+</text>
<text x="98.4" y="175.4" transform="rotate(-90 98.4 175.4)">V+</text>
<text x="95.6" y="186.9">-VDC</text>
<text x="53.7" y="194.5">-VDC</text>
</g>
<g font-size="1.1" fill="#008484">
<text x="30.8" y="174">1</text>
<text x="42.3" y="174">2</text>
</g>
</svg>
